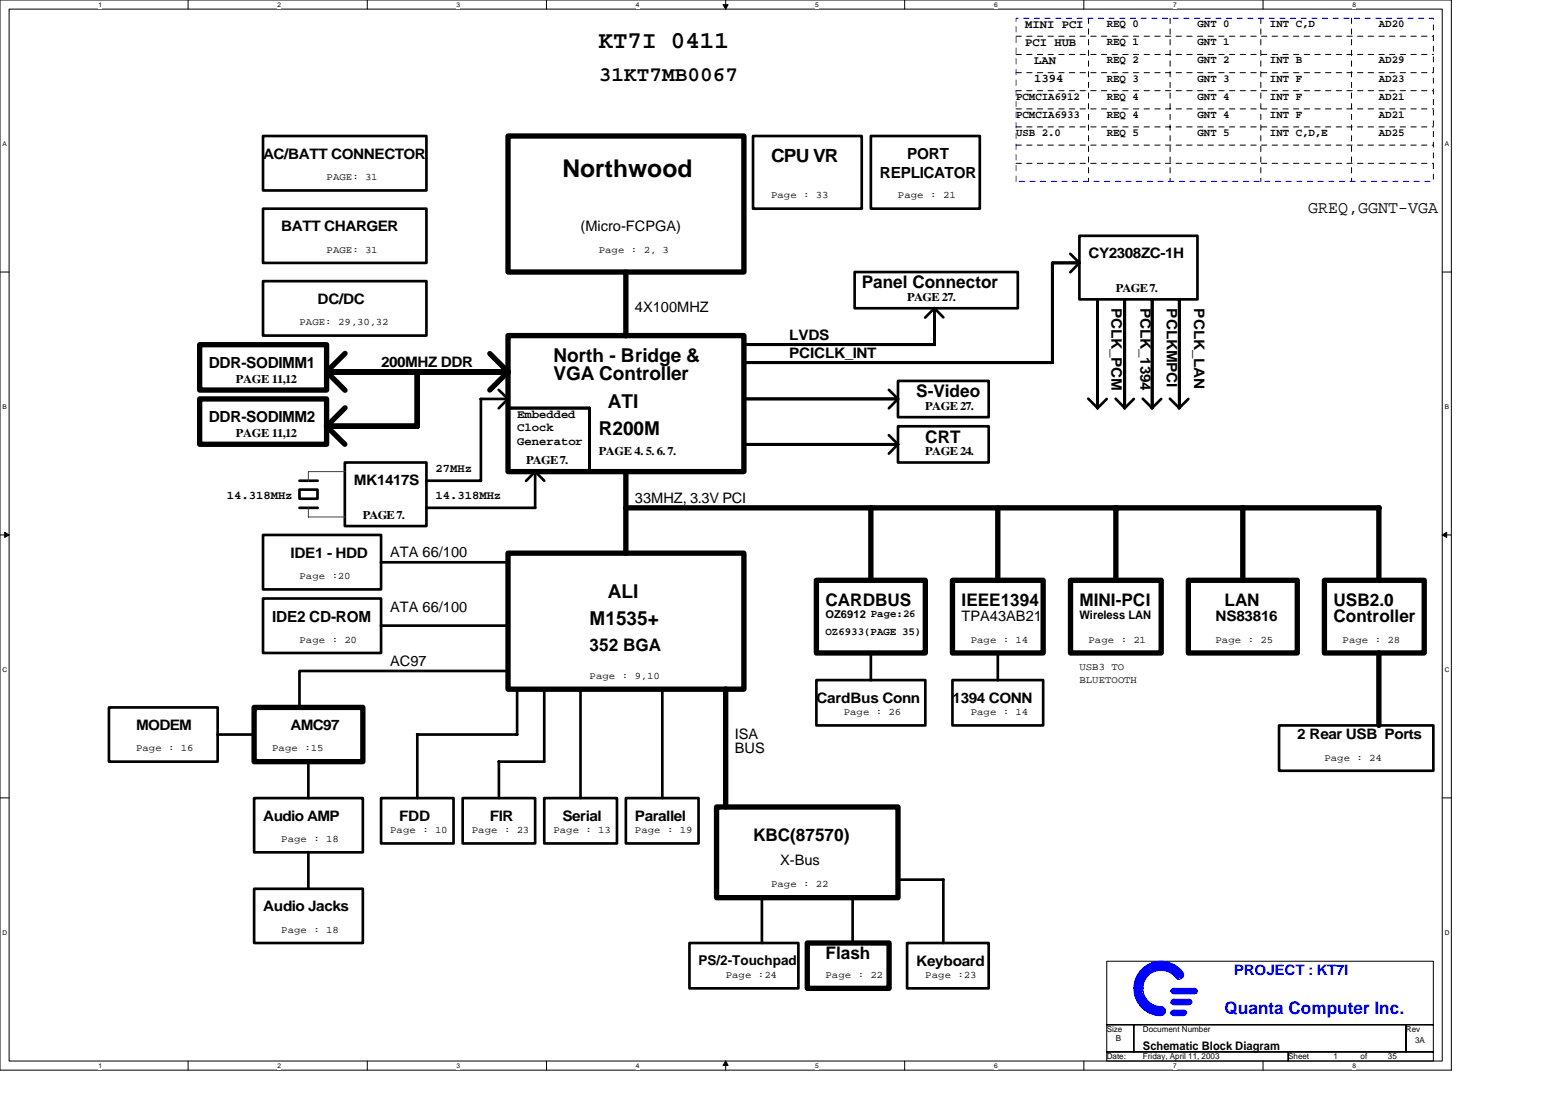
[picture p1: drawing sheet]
<svg xmlns="http://www.w3.org/2000/svg" width="297mm" height="210mm" viewBox="0 0 297 210" stroke-linecap="round" stroke-linejoin="round" font-family="sans-serif">
<path d="M0 0h276.4v203.8h-276.4zM1.7 1.7h272.9v200.4h-272.9z" fill="none" stroke="#000" stroke-width=".19"/>
<g fill="#fff">
<path d="M18.8 .2h.6v1.4h-.6z"/>
<path d="M18.8 202.3h.6v1.4h-.6z"/>
</g>
<path d="M35.8 0v1.7M35.8 202.1v1.7" fill="none" stroke="#000" stroke-width=".19"/>
<g fill="#fff">
<path d="M52.8 .2h.7v1.4h-.7z"/>
<path d="M52.8 202.3h.7v1.4h-.7z"/>
</g>
<path d="M69.9 0v1.7M69.9 202.1v1.7" fill="none" stroke="#000" stroke-width=".19"/>
<g fill="#fff">
<path d="M87 .2h.6v1.4h-.6z"/>
<path d="M87 202.3h.6v1.4h-.6z"/>
</g>
<path d="M104.1 0v1.7M104.1 202.1v1.7" fill="none" stroke="#000" stroke-width=".19"/>
<g fill="#fff">
<path d="M121.1 .2h.7v1.4h-.7z"/>
<path d="M121.1 202.3h.7v1.4h-.7z"/>
</g>
<path d="M138.2 0v1.7M138.2 202.1v1.7" fill="none" stroke="#000" stroke-width=".19"/>
<path d="M137.7 .9h.9l-.4 .8zM138.2 202.1l.4 .8h-.9z" fill="#000" stroke="#000" stroke-width=".19"/>
<g fill="#fff">
<path d="M155.2 .2h.7v1.4h-.7z"/>
<path d="M155.2 202.3h.7v1.4h-.7z"/>
</g>
<path d="M172.3 0v1.7M172.3 202.1v1.7" fill="none" stroke="#000" stroke-width=".19"/>
<g fill="#fff">
<path d="M189.3 .2h.6v1.4h-.6z"/>
<path d="M189.3 202.3h.6v1.4h-.6z"/>
</g>
<path d="M206.4 0v1.7M206.4 202.1v1.7" fill="none" stroke="#000" stroke-width=".19"/>
<g fill="#fff">
<path d="M223.4 .2h.7v1.4h-.7z"/>
<path d="M223.4 202.3h.7v1.4h-.7z"/>
</g>
<path d="M240.5 0v1.7M240.5 202.1v1.7" fill="none" stroke="#000" stroke-width=".19"/>
<g fill="#fff">
<path d="M257.5 .2h.7v1.4h-.7z"/>
<path d="M257.5 202.3h.7v1.4h-.7z"/>
<path d="M.5 26.8h.8v1.4h-.8z"/>
<path d="M275.1 26.8h.8v1.4h-.8z"/>
<path d="M.5 76.8h.8v1.4h-.8z"/>
<path d="M275.1 76.8h.8v1.4h-.8z"/>
</g>
<path d="M0 51.8h1.7M274.6 51.8h1.8" fill="none" stroke="#000" stroke-width=".19"/>
<g fill="#fff">
<path d="M.5 126.9h.9v1.4h-.9z"/>
<path d="M275.1 126.9h.9v1.4h-.9z"/>
</g>
<path d="M0 101.9h1.7M274.6 101.9h1.8" fill="none" stroke="#000" stroke-width=".19"/>
<path d="M.9 101.4l.8 .5-.8 .5zM274.6 101.9l.9-.5v1z" fill="#000" stroke="#000" stroke-width=".19"/>
<g fill="#fff">
<path d="M.5 177h.9v1.4h-.9z"/>
<path d="M275.1 177h.9v1.4h-.9z"/>
</g>
<path d="M0 152h1.7M274.6 152h1.8M210.7 183.1h62.2v12.1h-62.2zM210.7 195.2h5.2v5.2h-5.2zM215.9 195.2h51.8v5.2h-51.8zM267.7 195.2h5.2v5.2h-5.2zM210.7 200.4h34.6v1.7h-34.6zM245.3 200.4h27.6v1.7h-27.6z" fill="none" stroke="#000" stroke-width=".19"/>
<g fill="none" stroke="#000" stroke-width="1">
<path d="M96.7 25.9h44.9v25.9h-44.9zM119.2 51.8v12.2M38 65.7h24.2v8.6h-24.2zM38 76h24.2v8.6h-24.2zM62.2 70.8h34.5h-34.5M62.2 70.8l3.5 3.5M65.7 67.3l-3.5 3.5M65.7 77.7l-3.5 3.5M79.5 70.8v10.4v-10.4M93.3 67.4l3.5 3.5M96.7 63.9h44.9v25.9h-44.9zM96.8 70.8l-3.5 3.5"/>
<path d="M62.1 81.2l3.6 3.4M62.2 81.2h17.3h-17.3M119.1 96.7h143.5M119.2 89.8v15.6M165.8 96.7v13.8M190 96.7v13.9M212.5 96.7v13.8M236.6 96.7v13.8M262.6 96.7v13.8M96.7 105.4h44.9v25.9h-44.9zM155.4 110.5h20.8v13.9h-20.8zM181.4 110.5h17.2v13.9h-17.2z"/>
<path d="M203.8 110.5h17.3v13.9h-17.3zM226.3 110.5h20.7v13.9h-20.7zM252.2 110.5h19v13.9h-19zM48.4 134.7h20.7v10.4h-20.7zM138.2 131.2v22.5M262.6 124.3v13.9M136.4 153.7h34.6v17.3h-34.6zM153.7 179.6h15.6v8.7h-15.6z"/>
</g>
<g fill="none" stroke="#000" stroke-width=".51">
<path d="M50.1 25.9h31.1v10.4h-31.1zM50.1 39.8h31.1v10.3h-31.1zM143.4 25.9h20.7v13.9h-20.7zM165.8 25.9h20.8v13.9h-20.8zM50.1 53.6h31.1v10.3h-31.1zM162.7 51.8h31.1v6.9h-31.1zM177.9 58.7l1.7 1.8M177.9 58.7v7v-7M177.9 58.7l-1.8 1.8M200.4 50.1v19v-19M200.4 50.1h5.1h-5.1M203.8 48.3l1.7 1.8-1.7 1.8"/>
<path d="M205.5 44.9h22.5v12.1h-22.5zM209 57v20.7v-20.7M214.2 57v20.7v-20.7M219.4 57v20.7v-20.7M224.5 57v20.7v-20.7M91.5 76h5.2M91.6 76v15.6h-10.4M95 74.3l1.7 1.7M96.7 77.7h15.6h-15.6M96.7 76l-1.7 1.8M112.3 77.7v12.1v-12.1M141.6 69.1h58.8h-58.8"/>
<path d="M141.6 65.7h36.3h-36.3M141.6 76h29.4h-29.4M169.2 74.3l1.8 1.7-1.8 1.8M171 72.6h17.3v6.9h-17.3zM207.2 75.9l1.8 1.8M210.7 76l-1.7 1.8M212.4 75.9l1.8 1.8M215.9 76l-1.8 1.8M217.6 75.9l1.8 1.8M221.1 76l-1.8 1.8M222.8 75.9l1.7 1.8M226.3 76l-1.8 1.8"/>
<path d="M57 93.3h3.5v1.7h-3.5zM57 96.7h3.5M57 91.6h3.5M65.7 88.1h15.5v12.1h-15.5zM101.9 89.8l1.7 1.8M101.9 89.8l-1.7 1.8M101.9 89.8v6.9h-20.7M141.6 84.6h29.4h-29.4M169.2 82.9l1.8 1.7-1.8 1.8M171 81.2h17.3v6.9h-17.3zM50.1 101.9h22.5v10.4h-22.5zM50.1 114h22.5v10.4h-22.5z"/>
<path d="M72.5 119.2h24.2M72.5 107.1h24.2M20.7 134.7h20.7v10.4h-20.7zM41.4 139.9h7M79.5 139.9v12.1M96.7 127.8h-39.7v6.9M98.5 131.2v8.7h-19.1M103.6 131.2v13.9h-8.6M110.5 131.2v20.8M126.1 131.2v20.8M155.4 129.5h20.8v8.7h-20.8zM165.8 124.4v5.2"/>
<path d="M181.4 129.5h17.2v8.7h-17.2zM190 124.4v5.2M243.5 138.2h29.4v8.6h-29.4zM48.4 152h20.7v10.3h-20.7zM58.7 145v7M72.6 152h13.8v8.7h-13.8zM88.1 152h13.8v8.7h-13.8zM95 145v7M103.6 152h13.9v8.7h-13.9zM119.2 152h13.8v8.7h-13.8zM48.4 169.3h20.7v10.3h-20.7zM58.7 162.3v7"/>
<path d="M131.3 179.6h20.7v8.7h-20.7zM145.1 170.9v8.7M162.3 170.9v8.7M171 167.6h8.7M172.7 179.6h15.6v8.7h-15.6zM179.6 167.5v12.1"/>
</g>
<path d="M193.5 6.9h79.5M193.5 10.4h79.5M193.5 13.8h79.5M193.5 17.3h79.5M207.3 3.5v31.1M222.8 3.5v31.1M240.1 3.5v31.1M257.3 3.5v31.1M193.5 20.7h79.5M193.5 24.2h79.5M193.5 27.6h79.5M193.5 31.1h79.5" fill="none" stroke="#000" stroke-width=".19" stroke-dasharray="1 1 1 1 1 1 1 1"/>
<path d="M193.5 3.5h79.4v31h-79.4z" fill="none" stroke="#00f" stroke-width=".19" stroke-dasharray="1 1 1 1 1 1 1 1"/>
<g fill="none" stroke="#00f" stroke-width=".19">
<path d="M216.1 187.1v2.4l.2 .5M216.2 186.5v3.5M216.4 186.2v4.3M216.4 190.5l.3 .3M216.5 186.1l-.3 .5M216.6 185.8v4.9M216.8 185.5v5.6M216.8 191l.2 .3M216.8 185.5l-.2 .3M217.1 185.2v6.6M217.2 185.1l-.2 .2v5.9M217.3 185v6.7"/>
<path d="M217.5 184.8v7.1M217.5 191.9h.2M217.5 184.8l-.2 .2M217.6 184.5v3M217.6 189.3v2.6M217.6 189.3l.2 .4M217.8 192.1l.2 .2M217.8 184.4v2.5M217.8 189.7v2.4M217.8 186.9l-.2 .5M218 184.3v2.3M218 189.9v2.3"/>
<path d="M218 190l.2 .4M218 184.3l-.2 .2M218.1 192.4l.3 .2M218.1 184.1v2.3M218.1 190.3v2.1M218.2 186.4l-.2 .2M218.3 183.9v2.2M218.3 190.5v2.1M218.3 190.5l.2 .3M218.4 183.9l-.3 .2M218.5 192.7h.2M218.5 190.7v2.1"/>
<path d="M218.5 185.8l-.2 .2M218.7 183.8v1.9l.2-.2M218.7 190.8v1.9M218.7 190.9l.2 .2M218.7 183.8l-.2-.1v2.1M218.9 193h.2M218.9 191v2M219 183.6v1.8M219 191.2v1.8M219 191.2l.2 .2M219.1 183.6l-.2 .1v1.8M219.2 183.6v1.6"/>
<path d="M219.2 191.4v1.6M219.2 193l.2 .2M219.2 185.1l-.2 .2M219.4 183.4v1.8M219.4 191.3v1.8M219.4 191.4l.2 .2M219.4 183.4l-.2 .2M219.5 184.8l.2 .2M219.5 183.4v1.4M219.5 191.6v1.6M219.7 184.3l1.3-.2a4.1 4.1 0 0 1 3.8 2.3M219.7 183.8a4.8 4.8 0 0 1 5.5 2.2"/>
<path d="M219.7 184.9a3.6 3.6 0 0 1 4.5 1.7M219.7 184.7a3.9 3.9 0 0 1 4.8 1.9M219.7 184.5a4.1 4.1 0 0 1 4.8 1.7M219.7 184.1l1.3-.2a4.3 4.3 0 0 1 4 2.5M219.7 184l1.3-.2a4.5 4.5 0 0 1 4 2.2M219.7 191.6l.1 1.5h-.3M219.7 183.3v1.7M219.7 191.7h.2M219.8 183.2l-.3 .2M219.8 183.6a5 5 0 0 1 5.5 2.2M219.8 183.4a5.1 5.1 0 0 1 5.5 2.2M219.9 193.1h.2"/>
<path d="M219.9 183.4v1.4M219.9 191.7v1.5M220 191.7h.3M220 191.7v1.4M220.2 191.7v1.6h-.4M220.4 191.7v1.6l.2-.2M220.4 191.7l-.5 1.6M220.6 191.7v1.4M220.6 191.7l.2 .4M220.7 192.1v1.2h.3M220.9 191.9h.2M220.9 191.9v1.4"/>
<path d="M221.1 191.9v1.4h.2M221.3 191.9h.2M221.3 191.9v1.4M221.4 191.9v1.4l.3-.2M221.6 192v1.1M221.6 192.1l.2 .2M221.8 192.2v.8M222.9 188.6h4.9M222.9 191h3.9M222.9 192.7h2.9M222.9 193.1h2.9M223 188.6v.2"/>
<path d="M223 192.7v.3M223 188.8h5M223 190.9h4l-.3 .2M223 191l.4 .3M223 193h3M223 193.1l.4 .2M223.2 188.4h4.7M223.2 190.5h3.6M223.2 192.6h2.6M223.4 189.1h4.5M223.4 191.2h3.3M223.4 193.3h2.4"/>
<path d="M223.5 192.4h2M223.5 193.5h2M223.5 191.4h3M223.5 190.3h3M223.5 189.3h4M223.5 188.3h4M223.7 186.1a3.5 3.5 0 0 0-3.8-1.1 3.5 3.5 0 0 0-2.3 3.2 3.5 3.5 0 0 0 3.5 3.5M225.1 185a5.2 5.2 0 0 0-5.7-1.6 5.2 5.2 0 0 0-3.5 4.8 5.2 5.2 0 0 0 5.2 5.3M225.8 192.6v.2M225.9 193l-.2 .2M226.8 190.5v.3M226.8 190.7h-3.7l-.2 .2"/>
<path d="M227.8 188.4v.3M227.8 189h-4.7l.3 .2M228 188.8l-.2 .2"/>
<circle cx="221.1" cy="192.6" r=".85"/>
<circle cx="223.5" cy="188.8" r=".51"/>
<circle cx="223.5" cy="192.9" r=".51"/>
<circle cx="223.5" cy="190.8" r=".51"/>
<circle cx="224.5" cy="185.7" r=".85"/>
<circle cx="225.4" cy="192.9" r=".51"/>
<circle cx="226.4" cy="190.8" r=".5"/>
<circle cx="227.5" cy="188.8" r=".51"/>
</g>
<path d="M58.7 96.7v1.8h7M65.7 89.8h-7v1.8" fill="none" stroke="#800040" stroke-width=".19"/>
<g font-size="4.7">
<text x="114" y="9.1">KT7I 0411</text>
<text x="107.1" y="33.7">Northwood</text>
</g>
<text font-size="4" x="114" y="15.5">31KT7MB0067</text>
<g font-size="3.6">
<text x="105.4" y="69">North - Bridge &amp;</text>
<text x="105.4" y="72.4">VGA Controller</text>
<text x="115.7" y="77.7">ATI</text>
<text x="114" y="82.8">R200M</text>
<text x="115.7" y="113.9">ALI</text>
<text x="112.3" y="119.1">M1535+</text>
</g>
<text font-size="3.5" x="146.8" y="30.9">CPU VR</text>
<g font-size="3.3">
<text x="249.1" y="40.6">GREQ,GGNT-VGA</text>
<text x="164.1" y="54.9">Panel Connector</text>
<text x="174.5" y="75.6">S-Video</text>
<text x="176.2" y="84.3">CRT</text>
<text x="157.2" y="115.4">CARDBUS</text>
<text x="183.1" y="115.4">IEEE1394</text>
<text x="205.5" y="115.4">MINI-PCI</text>
<text x="233.2" y="115.4">LAN</text>
<text x="253.9" y="115.4">USB2.0</text>
<text x="253.9" y="118.4">Controller</text>
<text x="112.3" y="124">352 BGA</text>
<text x="143.4" y="160.3">KBC(87570)</text>
<text x="157.2" y="182.7">Flash</text>
</g>
<text font-size="3.3" fill="#00f" x="233.2" y="193.1">Quanta Computer Inc.</text>
<g font-size="2.9">
<text x="167.6" y="33.8">REPLICATOR</text>
<text x="172.7" y="30.4">PORT</text>
<text x="39.8" y="70.1">DDR-SODIMM1</text>
<text x="39.8" y="80.4">DDR-SODIMM2</text>
<text x="51.8" y="118.4">IDE2 CD-ROM</text>
</g>
<g font-size="2.8">
<text x="50.1" y="30.2">AC/BATT CONNECTOR</text>
<text x="53.6" y="44">BATT CHARGER</text>
<text x="110.5" y="43.9">(Micro-FCPGA)</text>
<text x="207.3" y="49.2">CY2308ZC-1H</text>
<text x="60.5" y="57.9">DC/DC</text>
<text x="120.9" y="59.5">4X100MHZ</text>
<text x="211.6" y="58.7" transform="rotate(90 211.6 58.7)">PCLK_PCM</text>
<text x="217.2" y="58.7" transform="rotate(90 217.2 58.7)">PCLK_1394</text>
<text x="222.2" y="58.7" transform="rotate(90 222.2 58.7)">PCLKMPCI</text>
<text x="227.4" y="58.7" transform="rotate(90 227.4 58.7)">PCLK_LAN</text>
<text x="150.3" y="64.8">LVDS</text>
<text x="72.6" y="69.9">200MHZ DDR</text>
<text x="150.3" y="68.2">PCICLK_INT</text>
<text x="67.4" y="92.4">MK1417S</text>
<text x="120.9" y="95.8">33MHZ, 3.3V PCI</text>
<text x="55.3" y="106.2">IDE1 - HDD</text>
<text x="74.3" y="106.1">ATA 66/100</text>
<text x="74.3" y="116.5">ATA 66/100</text>
<text x="183.1" y="118.2">TPA43AB21</text>
<text x="231.4" y="118.3">NS83816</text>
<text x="74.3" y="126.9">AC97</text>
<text x="155.4" y="133.9">CardBus Conn</text>
<text x="181.4" y="133.9">1394 CONN</text>
<text x="25.9" y="139">MODEM</text>
<text x="55.3" y="139">AMC97</text>
<text x="139.9" y="140.7">ISA</text>
<text x="139.9" y="143.5">BUS</text>
<text x="247" y="140.8">2 Rear USB Ports</text>
<text x="50.1" y="156.3">Audio AMP</text>
<text x="76" y="156.3">FDD</text>
<text x="93.3" y="156.3">FIR</text>
<text x="107.1" y="156.3">Serial</text>
<text x="120.9" y="156.3">Parallel</text>
<text x="148.5" y="164.8">X-Bus</text>
<text x="50.1" y="173.6">Audio Jacks</text>
<text x="174.5" y="183.9">Keyboard</text>
</g>
<text font-size="2.8" fill="#00f" x="234.9" y="185.7">PROJECT : KT7I</text>
<text font-size="2.6" x="133" y="183.8">PS/2-Touchpad</text>
<g font-size="2.2">
<text x="195.2" y="5.3">MINI PCI</text>
<text x="195.2" y="8.8">PCI HUB</text>
<text x="196.9" y="12.2">LAN</text>
<text x="196.9" y="15.7">1394</text>
<text x="172.7" y="57.4">PAGE 27.</text>
<text x="212.5" y="55.6">PAGE 7.</text>
<text x="44.9" y="72.9">PAGE 11,12</text>
<text x="44.9" y="83.3">PAGE 11,12</text>
<text x="98.5" y="79.6">Embedded</text>
<text x="98.5" y="82.1">Clock</text>
<text x="176.2" y="78.1">PAGE 27.</text>
<text x="82.9" y="90">27MHz</text>
<text x="98.5" y="84.7">Generator</text>
<text x="100.2" y="88.4">PAGE 7.</text>
<text x="114" y="86.7">PAGE 4. 5. 6. 7.</text>
<text x="176.2" y="86.7">PAGE 24.</text>
<text x="43.2" y="95.1">14.318MHz</text>
<text x="82.9" y="95.1">14.318MHz</text>
<text x="69.1" y="98.8">PAGE 7.</text>
<text x="205.5" y="117.8">Wireless LAN</text>
<text x="217.6" y="200">Schematic Block Diagram</text>
</g>
<g font-size="2.1">
<text x="210.7" y="5.2">REQ 0</text>
<text x="228" y="5.2">GNT 0</text>
<text x="241.8" y="5.2">INT C,D</text>
<text x="262.6" y="5.2">AD20</text>
<text x="210.7" y="8.6">REQ 1</text>
<text x="228" y="8.6">GNT 1</text>
<text x="210.7" y="12.1">REQ 2</text>
<text x="210.7" y="15.5">REQ 3</text>
<text x="228" y="12.1">GNT 2</text>
<text x="228" y="15.5">GNT 3</text>
<text x="241.8" y="12.1">INT B</text>
<text x="241.8" y="15.5">INT F</text>
<text x="262.6" y="12.1">AD29</text>
<text x="262.6" y="15.5">AD23</text>
<text x="193.5" y="19">PCMCIA6912</text>
<text x="193.5" y="22.4">PCMCIA6933</text>
<text x="210.7" y="19">REQ 4</text>
<text x="210.7" y="22.4">REQ 4</text>
<text x="228" y="19">GNT 4</text>
<text x="228" y="22.4">GNT 4</text>
<text x="241.8" y="19">INT F</text>
<text x="241.8" y="22.4">INT F</text>
<text x="262.6" y="19">AD21</text>
<text x="262.6" y="22.4">AD21</text>
<text x="193.5" y="25.9">USB 2.0</text>
<text x="210.7" y="25.9">REQ 5</text>
<text x="228" y="25.9">GNT 5</text>
<text x="241.8" y="25.9">INT C,D,E</text>
<text x="262.6" y="25.9">AD25</text>
<text x="157.2" y="117.6">OZ6912 Page:26</text>
<text x="157.2" y="120.9">OZ6933(PAGE 35)</text>
</g>
<g font-size="1.9">
<text x="62.2" y="34.3">PAGE: 31</text>
<text x="146.8" y="37.8">Page : 33</text>
<text x="171" y="37.8">Page : 21</text>
<text x="62.2" y="48.1">PAGE: 31</text>
<text x="114" y="48.1">Page : 2, 3</text>
<text x="57" y="61.9">PAGE: 29,30,32</text>
<text x="57" y="110.3">Page :20</text>
<text x="57" y="122.4">Page : 20</text>
<text x="184.8" y="122.4">Page : 14</text>
<text x="207.3" y="122.4">Page : 21</text>
<text x="231.4" y="122.4">Page : 25</text>
<text x="255.7" y="122.4">Page : 28</text>
<text x="112.3" y="129.3">Page : 9,10</text>
<text x="205.5" y="127.6">USB3 TO</text>
<text x="205.5" y="130.1">BLUETOOTH</text>
<text x="160.7" y="136.2">Page : 26</text>
<text x="184.8" y="136.2">Page : 14</text>
<text x="25.9" y="143.1">Page : 16</text>
<text x="51.8" y="143.1">Page :15</text>
<text x="252.2" y="144.9">Page : 24</text>
<text x="53.6" y="160.4">Page : 18</text>
<text x="74.3" y="158.7">Page : 10</text>
<text x="89.8" y="158.7">Page : 23</text>
<text x="105.4" y="158.7">Page : 13</text>
<text x="120.9" y="158.7">Page : 19</text>
<text x="146.8" y="169">Page : 22</text>
<text x="53.6" y="177.7">Page : 18</text>
<text x="138.2" y="186.3">Page :24</text>
<text x="157.2" y="186.3">Page : 22</text>
<text x="176.2" y="186.3">Page :23</text>
</g>
<g font-size="1.6">
<text x="210.7" y="196.6">Size</text>
<text x="217.6" y="196.6">Document Number</text>
<text x="267.7" y="196.6">Rev</text>
<text x="210.7" y="201.8">Date:</text>
<text x="212.5" y="198.3">B</text>
<text x="217.6" y="201.8">Friday, April 11, 2003</text>
<text x="245.3" y="201.8">Sheet</text>
<text x="253.9" y="201.8">1</text>
<text x="259.1" y="201.8">of</text>
<text x="264.3" y="201.8">35</text>
<text x="269.5" y="198.7">3A</text>
</g>
<g font-size="1.3">
<text x="18.8" y="1.4">1</text>
<text x="52.8" y="1.4">2</text>
<text x="87" y="1.4">3</text>
<text x="121.1" y="1.4">4</text>
<text x="155.2" y="1.4">5</text>
<text x="189.3" y="1.4">6</text>
<text x="223.4" y="1.4">7</text>
<text x="257.5" y="1.4">8</text>
<text x=".5" y="27.9">A</text>
<text x="275.1" y="27.9">A</text>
<text x=".5" y="78">B</text>
<text x="275.1" y="78">B</text>
<text x=".5" y="128.1">C</text>
<text x="275.1" y="128.1">C</text>
<text x=".5" y="178.1">D</text>
<text x="275.1" y="178.1">D</text>
<text x="18.8" y="203.5">1</text>
<text x="52.8" y="203.5">2</text>
<text x="87" y="203.5">3</text>
<text x="121.1" y="203.5">4</text>
<text x="155.2" y="203.5">5</text>
<text x="189.3" y="203.5">6</text>
<text x="223.4" y="203.5">7</text>
<text x="257.5" y="203.5">8</text>
</g>
</svg>
